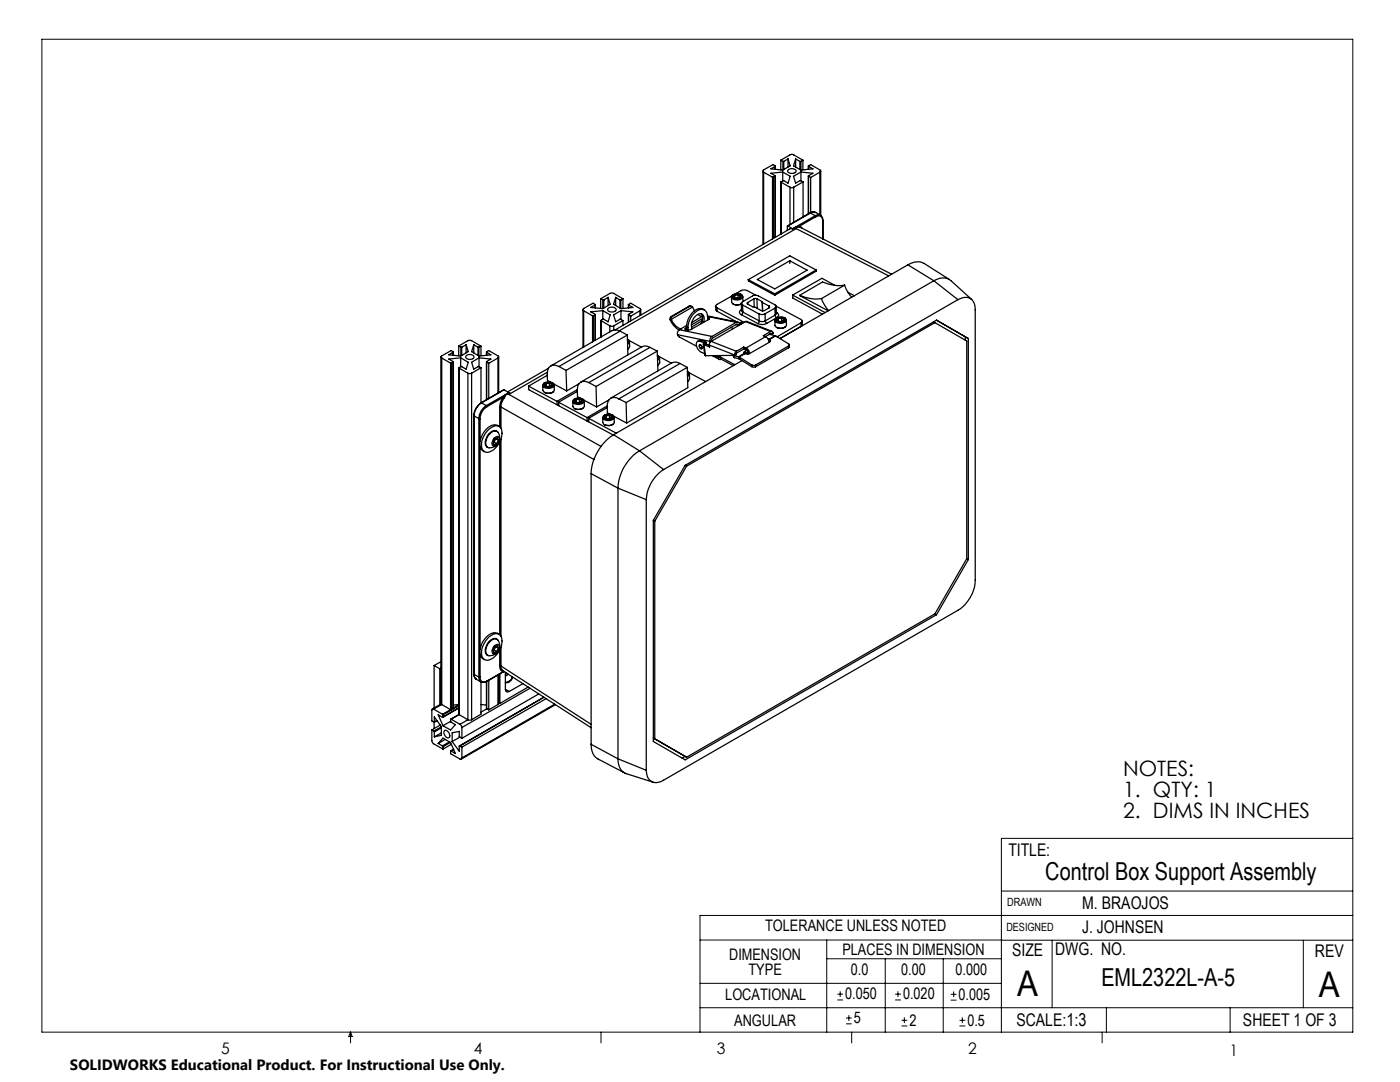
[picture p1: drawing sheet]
<svg xmlns="http://www.w3.org/2000/svg" width="279mm" height="216mm" viewBox="0 0 279 216" stroke-linecap="round" stroke-linejoin="round" font-family="sans-serif">
<g fill="none" stroke="#000" stroke-width=".2">
<path d="M8.4 7.8h261.6v198.2h-261.6zM199.8 177.8h70.2M270 167.3h-70.2v38.7M139.7 187.6h60.2M139.7 196.2h60.1M165 187.6v18.4M165 191.3h34.8M167.1 199.5h1.1M167.1 198.4h1.1M167.7 197.8v1.1M176.7 191.3v14.7M178.6 199.5h1.2"/>
<path d="M178.6 198.4h1.2M179.2 197.8v1.1M188.2 191.3v14.7M189.7 199.6h1.2M189.7 198.4h1.2M190.3 197.8v1.2M199.8 187.6h70.2M210 187.6v13.5M260.1 187.6v13.5M270 182.7h-130.3v23.3M70 206v2.1M70 206l.3 .8h-.7z"/>
<path d="M119.9 206v2.1M139.7 201.1h130.3M168.8 204.3h1.2M168.8 203.1h1.2M169.4 202.6v1.1M170 206v2.1M179.9 204.7h1.2M179.9 203.6h1.2M180.5 203v1.2M191.5 204.7h1.2M191.5 203.6h1.2M192.1 203v1.2"/>
<path d="M220 206v2.1M220.8 201.1v4.9M245.5 201.1v4.9"/>
</g>
<g fill="none" stroke="#000" stroke-width=".25">
<path d="M152.3 34.1v14.7M152.4 34.4l1.8 .9M152.4 34.4v14.3M154.2 35.3h.1M154.2 35.3v12.4M154.3 35.3v12.3M154.7 33.1v.7M154.7 35.1v12.3M155.8 32l2.1-1.2 .4 .1 1.9 1.1M155.8 32l.4 .2M155.8 32v1.9M155.9 36.3v10.4"/>
<path d="M155.9 36.4l1.8 1M155.9 36.4v10.3M156.2 34.3l1.5 .9-.4 1.3-1-.5-.4 .3v.1M156.2 34.3l-2.4 .3 .9 .5-.4 .2M156.2 34.3v1.8M156.2 32.2h.2M156.2 32.2v1.7M156.4 32.2v1.6M157.2 33.9l.2-.1a1.04 1.04 0 0 1 1.5 .3 .97 .97 0 0 1-1.7 0zM157.3 31.7l.4 1.4-1.5 .8-2.4-.2 .9-.5-.4-.4-1.9 1.1-.1 .2 .1 .3M157.3 31.7l-.9 .5M157.3 31.7v1.6"/>
<path d="M157.7 37.4l.2 .1 .5-.1M157.7 37.4v7.4M158.4 37.4v7M158.8 31.7l.8 .5M158.8 31.7l-.4 1.4 1.4 .8M158.8 31.7v1.6M159.6 32.2h.2M159.6 32.2v1.6M159.8 34.3l-1.4 .9 .4 1.3 1-.4M159.8 34.3l2.4 .3-.8 .6M159.8 36.1l.5 .2M159.8 32.2v1.7"/>
<path d="M159.8 34.3v1.8M160.2 32l-.4 .2M160.2 32v1.9M160.3 36.3l-1.9 1.1M160.3 36.3v7M161.3 33.1v.7M161.3 35.1v7.6M161.4 33.2l.4-.4 1.8 1.1a.24 .24 0 0 1 .2 .2 .24 .24 0 0 1-.2 .3M161.4 35.2l.4 .2M161.4 33.2l.8 .5-2.4 .2M161.4 33.2v.6M161.4 35.2v7.5"/>
<path d="M161.8 35.4v7M163.6 34.4l-1.8 1M163.6 34.4v8.5M163.8 34.1v8.9M119.9 59.6l2.1-1.1h.4l1.9 1.1M119.9 59.6l.4 .3M119.9 59.6v2M120.3 59.9h.2M120.3 59.9v1.7M120.5 59.9v1.6M121.4 59.3l.4 1.4-1.5 .9-2.4-.3 .9-.6M121.4 59.3l-.9 .6"/>
<path d="M121.4 59.3v1.7M122.9 59.3l-.5 1.4 1.5 .9 2.4-.3-.9-.6M122.9 59.3l.8 .6M122.9 59.3v1.7M123.7 59.9h.2M123.7 59.9v1.6M123.9 59.9v1.7M124.3 59.6l-.4 .3M124.3 59.6v2M146 59.3v1a1.43 1.43 0 0 0 2 .3M146 59.1l-2.9 1.6a.35 .35 0 0 0-.3 .4 .35 .35 0 0 0 .3 .3M146.1 59a1.29 1.29 0 0 1 2 .1 1.15 1.15 0 0 1-2 .1z"/>
<path d="M146.4 59.2a1.01 1.01 0 0 0 1.2 .2M146.4 59.2l.3 .2M146.6 58.8l-.2 .4M146.6 58.8v.6M146.9 58.6l1.1-.7h.7l2.1 1M147.3 58.7l.5 .3M147.3 58.7l-.7 .1M147.3 58.7v.8M147.8 59l-.2 .4M147.8 58.7l.2 .1a.47 .47 0 0 1 .1 .7 1.43 1.43 0 0 1-2.1-.3l.4-.4M148.2 59.2l.1 .9M149.3 55.8l.1 .3 5.2 2.8"/>
<path d="M149.3 55.8l5.3 2.8M150.5 59.6h.6M150.5 59.6l-1.3 .8M150.5 59.6v1.6M151.1 59.6l1 .6M151.1 59.6v2M151.1 55.8l6.5-3.8 3.5 1.9-6.5 3.7zM154.6 58.6v.3M157.2 45.1h-.1v.9M157.2 45.1l1 .5M157.6 52v.6M158.2 45.6h.1"/>
<path d="M158.2 58.9v.6l5.9 3.2M158.2 58.9l6.5 3.5M158.2 45.6l-.6 .1-34.8 20.1M158.9 45.3v.3M158.9 45.3h.1M158.9 45.3l.7 .1M158.9 45.6l-35.3 20.4M158.9 45.6l18.4 9.4M158.9 45.3l-.7 .3M159.6 58.9a8.3 8.3 0 0 0 4.3 .7M159.6 45.1l-.7 .2M159.6 45.1v.3"/>
<path d="M159.6 45.1l.5 .5M159.6 58.9l5.7 3.1M159.6 45.4l18.3 9.3M161.6 42.5h.1M161.6 42.5l-4.4 2.6M161.7 42.5a.99 .99 0 0 1 1.1-.1l1 .5M161.7 42.5l-4.5 2.6M161.7 42.5l1 .5M162.7 43l.1 .3M162.7 43l-4.5 2.6M162.8 42.4l-.6-.1-.6 .2M162.8 43.3a.85 .85 0 0 1 1-.1 .85 .85 0 0 1 .4 .9"/>
<path d="M162.8 43.3l-3.2 1.8M162.9 53.9l-8.3 4.7M162.9 53.9v.2l-8.3 4.8M162.9 53.9l-5.3-2.9-8.3 4.8M163.8 43a1.15 1.15 0 0 1 .5 1M163.8 43l-.5-.1-.6 .1M163.9 59.6l.6 1.1 .9 1.3M164.2 44.1v3.6M164.3 44l-.1 .1M164.3 44v3.7M166.7 57l-2.7-1.5-5.8 3.4M168.6 56.9l.7 1.5 .7 .9"/>
<path d="M168.6 56.9a7.5 7.5 0 0 1-4.5-.6l-4.5 2.6M168.6 56.9l-4.7 2.7M169.2 58.3l1.3 .7M181.2 52.8a3.2 3.2 0 0 1 3.2-.2l5.1 3.2M181.2 52.8l-25.6 14.8M181.2 52.8l5.2 3.2M186.4 56a2.89 2.89 0 0 1 3.4 0l4.1 3.8M186.4 56l-58.8 34M186.4 56l4.8 3.8M191.2 59.8a2.17 2.17 0 0 1 3.1 .4l.2 .5 .1 1.1v54a7.4 7.4 0 0 1-3.4 6l-58.8 33.9a2.1 2.1 0 0 1-2.4 .2 2.1 2.1 0 0 1-1-2.2M191.2 59.8l-58.8 33.9M88 71.2v69.2l.2 .2"/>
<path d="M88.2 71.4l1.7 1.1M88.2 71.4v69.2M89.9 72.5h.2M89.9 72.5v69.1M90.1 72.5v69.1M90.4 70.3l-.4-.3-1.8 1a.22 .22 0 0 0-.2 .2 .22 .22 0 0 0 .2 .2M90.4 72.2l-.3 .3M90.4 70.3v.6M90.4 72.2v69.2M90.5 72.2l-.1 69.2M90.5 70.2v.7M91.5 69l1.9-1 .6-.1 2 1.2"/>
<path d="M91.5 69l.5 .3M91.5 69v2M91.6 73.4v69.2M91.9 71.4l1.6 .9-.5 1.4-.9-.6-.1 .1M91.9 71.4l-2.3 .2 .8 .6M91.9 71.4v1.8M92 73.2l-.4 .2 1.8 1.1M92 69.3h.1M92 69.3v1.7M92.1 69.3v1.6M93 71a1.03 1.03 0 0 1 1.6 .2 .97 .97 0 0 1-1.7 0zM93 68.8l.5 1.4-1.6 .8-2.3-.2 .8-.5"/>
<path d="M93 68.8l-.9 .5M93 68.8v1.6M93.4 74.5h.7M93.4 74.5v69.1M94.1 74.5v69.1M94.5 68.8v1.6M94.5 68.8l.9 .5M94.5 68.8l-.4 1.4 1.5 .8 2.4-.2-.9-.5M95.4 69.3h.2M95.4 69.3v1.6M95.6 69.3v1.7M95.6 71.4l-1.5 .9 .4 1.4 .9-.6 .6 .3"/>
<path d="M95.6 71.4l2.4 .2-.9 .6M95.6 71.4v1.8M96 73.4l-1.9 1.1M96 69.1l-.4 .2M96 69.1v1.9M96 73.4v7M97.1 70.2v.7M97.1 72.2v7.6M97.1 70.3l.4-.3 1.9 1 .1 .3-.1 .1M97.1 72.2l.4 .3M97.1 70.3v.6M97.1 72.2v7.5"/>
<path d="M97.5 72.5v7M99.4 71.4l-1.9 1.1M99.4 71.4v7M99.5 71.2v7.2M100.4 79.3l-.6 1.1-.1 .8M100.4 79.3l.2 .1M100.4 79.3l-3.2 1.8M100.6 77.8l-4.6 2.6M100.6 77.8l-4.5 2.6M100.6 77.8l1 .6M100.6 79.4l-.5 1.1-.1 .7M100.9 78.8l-.5 .5"/>
<path d="M100.9 78.7l-.3 .7M100.9 78.7v.1M101.6 78.7h-.7M101.6 78.4h.1M101.6 78.4l-4.6 2.5M101.6 78.4l-.7 .4M101.6 78.7l18.3 10.4M105.5 77l5.7 3.1M105.5 77v.8l5.7 3M108.6 76.4a1.39 1.39 0 0 1 1.9 .3 1.14 1.14 0 0 1-2.1 .1zM108.8 76.9a.97 .97 0 0 0 1.1 .1M108.8 76.9l.2 .1"/>
<path d="M109 76.5l-.2 .2v.2M109 76.5l-.2 .4M109 76.5v.5M109.2 74.9l-3.7 2.1M109.3 74.3l-7.7 4.4M109.5 73.5l-8.2 4.7M109.6 76.4l.5 .2M109.6 76.4l-.6 .1M109.6 76.4v.7M110.1 76.6v.2l-.2 .2M110.1 76.6l-.2 .4M110.2 76.3l.4 .5a1.2 1.2 0 0 1-1.8 .6l-.3-.1-.2-.4 .4-.5"/>
<path d="M110.3 78.2a1.67 1.67 0 0 1-1.6 .1M110.5 76.6l2.6 1.4M110.6 76.8v1a1.35 1.35 0 0 1-2.3 .1v-1M111.5 73.1a1.48 1.48 0 0 0-1.7 0 1.48 1.48 0 0 0-.6 1.6l.1 1.2 .5 .3M111.5 73.1l1.5 .8M113 73.9l.1 4.1M114.6 79.7l.9-.3a.74 .74 0 0 1 .9 .7 1.29 1.29 0 0 1-2-.1zM115 79.7l-.2 .4M115 79.7v.6M115.2 77.8l-4 2.3M115.2 78.1l-3.7 2.2M115.5 76.6l-2.4 1.4"/>
<path d="M115.6 79.6l.5 .2M115.6 79.6l-.6 .1M115.6 79.6v.7M116.1 79.8v.2l-.2 .2M116.1 79.8l-.2 .4M116.2 79.6a.48 .48 0 0 1 .2 .8 1.39 1.39 0 0 1-2.1-.3l.4-.5M116.3 61.8v7.5M116.5 62l1.8 1M116.5 62v7.3M116.5 79.8l2.6 1.4M117.5 76.3a1.46 1.46 0 0 0-1.7 0 1.46 1.46 0 0 0-.6 1.6l.1 1.3 .4 .2M117.5 76.3l1.5 .8"/>
<path d="M118.3 63h.1M118.3 63v5.2M118.4 63v5.1M118.8 60.7l-.4-.2-1.9 1.1-.2 .1 .2 .3M118.8 60.8v.6M118.8 62.8v5.1M119 77.1l.1 4.1M119.9 64v3.2M120 64l1.7 1M120 64v3.2M120.3 63.7l-.3 .3M120.3 62l1.5 .8-.4 1.4-1.1-.5"/>
<path d="M120.3 62l-2.4 .2 .9 .6-.4 .2M120.3 62v1.7M121.5 61.4l.3-.1a.74 .74 0 0 1 1.1 .7l-.8 .3a.6 .6 0 0 1-.8-.7zM121.5 79.8l-2.4 1.4M121.7 65l.3 .1 .5-.1M121.7 65v1.2M122.5 65v.8M123.5 79.6a1.47 1.47 0 0 0-1.7-.1 1.47 1.47 0 0 0-.6 1.6v1.3l.5 .2M123.5 79.6l1.5 .7M123.8 66.1a1.83 1.83 0 0 0-1.7-.1l-12.2 7M123.8 66.1l1.4 .8M123.8 66.1l-12.3 7"/>
<path d="M123.9 62l-1.5 .8 .5 1.4 .9-.5 .5 .3M123.9 62l2.4 .2-.9 .5 .5 .4M123.9 62v1.7M124.3 64l-1.8 1M124.3 64v.9M125.2 66.9l-12.2 7M125.2 66.9l.1 3.9M125.2 68.4a.43 .43 0 0 0 .3-.4 .43 .43 0 0 0-.3-.3 .5 .5 0 0 1 .3 .8l-.3 .2M125.4 60.8v.6M125.4 62.8v1.5M125.4 60.7l.5-.2 1.8 1.1a.24 .24 0 0 1 .2 .2 .24 .24 0 0 1-.2 .2M125.6 67.9l2.4 1.4"/>
<path d="M125.6 68.2l.1 .9-.4 .5h.1M125.9 63.1v.9M127.7 62l-1.8 1.1M127.7 62v1M127.9 61.8v1.1M129.7 69.3a1.64 1.64 0 0 0-1.6-.1l-12.2 7M129.7 69.3l-12.2 7M129.7 69.3l1.5 .8M131.2 70.1l-12.2 7M131.2 70.1l.1 3.9M131.2 71.6a.43 .43 0 0 0 .3-.4 .43 .43 0 0 0-.3-.3l.3 .2a.47 .47 0 0 1-.3 .8M131.6 71.2l2.4 1.3"/>
<path d="M131.6 71.4l.1 1-.4 .4h.1M133.8 63.9l.6 1 1.1 .9M133.9 63.2l-.2 .3 .1 .4M134 63.7v.1M134 63.8a2.92 2.92 0 0 0 1.9 1.8M134 63.8l-.2 .1M134.2 63.1l-.2 .3v.3M134.2 63.1l-.3 .1M135.2 66.8l.3 .4 3.5 1.9M135.2 66.8l6.5 1.3M135.2 66.7v.1M135.6 65.8a.87 .87 0 0 0-.4 .9"/>
<path d="M135.6 65.8l6.5 1.3M135.7 72.5a1.71 1.71 0 0 0-1.6-.1l-12.2 7M135.7 72.5l-12.2 7.1M135.7 72.5l1.5 .8M135.9 65.6l-.3 .2M136.8 65.5l.1 .3M137 65.8h.1M137 65.2v.6M137 65.2l.3 .2M137 65.4l-.2 .1M137 64.9l-1.1 .7M137.2 73.3l.1 4.1-12.2 7"/>
<path d="M137.2 73.3l-12.2 7M137.2 74.9l.2-.5-.2-.3 .1 .1a.47 .47 0 0 1 .1 .7l-.2 .2M137.3 65.4v.5M137.4 61.1l-3.5 2.1M137.5 74.4l3.3 1.7M137.6 74.6v1l-.4 .5 .1-.1M137.7 61.1h.3l.2 .2M137.7 61.1l-3.5 2M137.7 61.1h-.3M137.8 61.1h-.4M138.2 61.3l.4 .7M138.2 61.3l-4.2 2.4"/>
<path d="M139.3 62.7l.8 .4M139.6 68.9a.46 .46 0 0 1 .5 .2 .46 .46 0 0 1-.1 .5l-.3-.2zM139.6 68.8a.39 .39 0 0 1 .5 .3 .39 .39 0 0 1-.2 .5l-.3-.2zM139.7 68.1a.67 .67 0 0 0-.7 .3 .67 .67 0 0 0 .1 .8l.1 .4a2.11 2.11 0 0 0 1.4 1M139.7 68.1l.8 .3M139.9 62.6a1.71 1.71 0 0 1 0 2M140 67.9l.9 .4 .1 .1-.2 .1M140 67.9h-.3l-.5 .2M140 67.9l-.3 .2M140.1 63.1l-2 1.2M140.2 64l-2.2 1.3M140.2 63.5l-2.2 1.3"/>
<path d="M140.2 63.1h-.1M140.4 68.7l.3 2.1 .1 .2M140.4 64.3a1.06 1.06 0 0 0 .1-1.1 1.06 1.06 0 0 0-.9-.6 2.42 2.42 0 0 0-1.5 3M140.5 68.8l.3 2.2M140.5 68.4l-.1 .2 .1 .2M140.5 68.4h.1M140.5 61.8a1.84 1.84 0 0 0-2.6 .9 4 4 0 0 0-.9 2.5M140.8 68.5l5.8 2.3M140.8 68.5h.1M141 68.4v.3M141.2 63l6 1.3M141.2 63.1a1.27 1.27 0 0 0-.7-1.3 1.27 1.27 0 0 0-1.5 .3 4.2 4.2 0 0 0-1.7 3.3"/>
<path d="M141.2 63.1v.8M141.2 63.4l.2 .1M141.2 63.8h.1M141.2 63.1l5.7 1.2M141.4 63.5h.2l-.2 .2-3.6 2.1-.4 .1-.6-.1-.1-.1 .1-.2M141.4 63.5l.1 .2M141.7 68.1v.2M141.9 68.1l-.3 .6v.6l-1.1-.5M141.9 68.1l5.1 2M142.1 67.1a.9 .9 0 0 0-.4 1M142.2 71l1.4 .7M142.6 70.9l.8 .5"/>
<path d="M142.8 61.1l.1 .8 .2 .2M143.1 61.4l5.4 2.9M143.1 61.4v.7M143.1 62.1l3.9 2.1M143.4 70.9v.5M143.4 71.4a.32 .32 0 0 0 .2 .3 .32 .32 0 0 0 .3 0M143.7 71.2v.1h.2M143.7 70.9v.3M143.7 71.2l.2 .1M143.9 71.3l2.7 1.5M143.9 71.7l2.4 1.3M143.9 71.3v.4"/>
<path d="M145.9 65.3l.3 .4M146.3 64.1h.3M146.3 60.6l.7 .3 1-.3M146.4 71l-.1-.1 .2 .5M146.4 71l.1 .4M146.4 71l1 .2M146.5 71.4l1 .2M146.6 64.1h.1M146.6 70.8v.1M146.6 70.9l-5.8 .1M146.9 64.8l.4 .1M146.9 64.3a.5 .5 0 0 1 .7 .5"/>
<path d="M146.9 64.3l-4.8 2.8M147 70.1l-.3 .3-.1 .4M147.3 64.9l-.1-.2h-.2l-4.8 2.8-.2 .6M147.3 64.9l.1 .1M147.4 71.2h.1M147.5 71.6h.1M147.5 71.6l2.5 1.6M147.5 64.4l.3-.1 .5 .1M147.5 71.2l2.6 1.6M147.7 64.6h-.1M147.7 64.6h.1M147.7 64.6l.1 .1"/>
<path d="M147.9 64.5l-.2 .1M147.9 64.5l.1 .1M147.9 64.5v.2M148 60.6h.1M148 61.8a.51 .51 0 0 0-.4 .5 .51 .51 0 0 0 .4 .5M148 60.5v1.4M148 62.8l3.2 1.8M148 61.8h.1M148 61.9h.1M148 61.9l.2 .4M148.1 72l-25.7 14.7M148.2 60.9a.33 .33 0 0 1-.2-.4 .33 .33 0 0 1 .2-.3l2.1-1.2 .6-.1 3.8 1.9a.35 .35 0 0 1 .2 .4 .35 .35 0 0 1-.2 .3"/>
<path d="M148.2 60.9l3.3 1.8M148.2 60.9v1.4M148.2 62.3l-.2 .5M148.2 62.3l3.3 1.7M148.4 69.3l-1.4 .8M148.4 69.3l.5 .1M148.4 69.3l.1 .3M148.5 69.6l-1.5 .8-.1 .4-.3 .1M148.5 69.6l.7 .4 .1 .7M148.6 70.5l-1.2 .7M148.6 70.5l.1 .1M148.6 70.1l-.2 .2 .2 .2"/>
<path d="M148.6 70.1l.1 .4M148.7 70.6l.3 .1 .6-.1M148.7 70.6l-1.2 .6M148.7 70.5l-.1 .1M148.8 64.2l.2-.1 5.1 2M148.8 64.2l5 1.9M148.8 64.2l-6.9 3.9M148.9 69.4a1.33 1.33 0 0 1 .7 1.2M149.1 69.9l-.5 .2M149.2 60.4l-.1 .1 .1 .2M149.2 60.7l3 1.4 .3-.1 1-.6M149.2 60.4v.3"/>
<path d="M149.3 70.2l-.6 .3M150 73.2h.8M150.1 72.8h.7M150.1 72.8l-.1 .4M150.8 72.8v.4M151.5 62.7v1.3M151.5 64l.5 .2 .7-.2M151.5 64l-.3 .6M152.1 60.2l.1 .2M152.1 60.2l.1 1.9v-1.7M152.2 60.4l1.3 .7M152.7 62.6l-.4 .2-.8-.1"/>
<path d="M152.7 62.6v1.4M152.7 64l.3 .5M152.8 67.2a1.49 1.49 0 0 1 .7 1.1M152.8 67.2l-3.9 2.2M153 64.5a1.88 1.88 0 0 1-1.8 .1M153.3 67.6l.2 .1M153.4 66.7l1.3 .3M153.5 68l.2 .1M153.5 61.1l.1 .1-.1 .2M153.5 67.7h.1M153.5 61.1v.3M153.6 66.7h.4"/>
<path d="M153.6 67.7a.33 .33 0 0 1 0 .6l-4 2.3M153.8 66.1a.34 .34 0 0 1 .3 .1 .34 .34 0 0 1 .2 .3l-.3 .2M153.8 66.1l-1.5 .9 .5 .2M153.8 66.5l.2 .1M154 66.6l-.2-.1-1.1 .7M154 66.6v.1M154.7 61.5l-2 1.1M154.7 61.5v1.4M154.7 67h.1M154.7 62.9l.3 .5M154.7 67l-1.2 .7M154.7 62.9l-2 1.1"/>
<path d="M154.8 63.6a1.29 1.29 0 0 1 2 .1 1.15 1.15 0 0 1-2 .2zM154.8 67l2.6 1.7 .1 .2-.1 .1M154.8 67l-1.2 .7M154.9 62.5h.1M154.9 62.5v-1.4l4.9 2.6a.35 .35 0 0 1 .3 .4 .35 .35 0 0 1-.3 .3M154.9 62.5l-.2 .4M154.9 62.4h.1M155 62.4a.51 .51 0 0 1 .4 .5 .51 .51 0 0 1-.4 .5M155 63.4l-2 1.1M155.1 67.2h.1M155.1 63.9a1.01 1.01 0 0 0 1.2 .1M155.1 63.9l.3 .2"/>
<path d="M155.3 63.5l-.2 .4M155.3 63.5v.6M156 63.4l.5 .3M156 63.4l-.7 .1M156 63.4v.7M156.5 63.7l-.2 .3M156.5 63.4h.1a.47 .47 0 0 1 .2 .8 1.43 1.43 0 0 1-2.1-.3l.3-.5M156.7 65.3a1.81 1.81 0 0 1-1.7 0M156.9 63.9l.1 .9a1.35 1.35 0 0 1-2.3 .1v-1M157.4 69l-6.6 3.8M157.4 69v.4M157.4 69.4l-6.6 3.8"/>
<path d="M157.5 68.8l-.1 .6M159.8 64.4l-4.7 2.8M160.1 64.1v.8l-.2 .2-.1-.7M186.3 64.2l.3 .2M186.6 64.4l-49.6 28.6M186.6 64.4l6.3 3.7v43.4M193.3 67.6v44.1M193.3 67.6l-6.4-3.7-50.2 29M193.3 67.6l-.6-.4v.7M94.5 82.9l.1 .1M94.5 82.9v51.6M94.6 83l1 .5"/>
<path d="M94.6 83v51.5M95.6 83.5h.2M95.6 83.5v51.6M95.8 83.5v4.6M95.8 89.1v40.5M96 80.4a3.4 3.4 0 0 0-1.5 2.5M96 80.4h.1M96.1 80.4a3.2 3.2 0 0 0-1.5 2.6M96.1 80.4l.9 .5M97 80.9a3.3 3.3 0 0 0-1.4 2.6M97 80.9l.2 .2M97.2 81.1a2.92 2.92 0 0 0-1.4 2.4"/>
<path d="M97.2 86l.4-.4a1.46 1.46 0 0 1 2.4 0 4 4 0 0 1-2.8 4.7 1.32 1.32 0 0 1-1.1-1.8l.2-1zM97.8 86.6a1.04 1.04 0 0 1 1.2-.6 1.04 1.04 0 0 1 .7 1.2 1.87 1.87 0 0 1-2.5 2 2.05 2.05 0 0 1 .6-2.6zM98.4 88.3l.2 .5 .5-.3M98.6 88.2l-.2 .1M98.6 88.2l.5 .3M98.6 87.4l.8-.3a1.19 1.19 0 0 1-.9 1.9 1.01 1.01 0 0 1 .1-1.6zM99 87.5h.1M99 87.5l-.4 .7M99 87.5l.5 .3M99.2 86.1a1.12 1.12 0 0 0-1.6 .4l-.5 .8a1.35 1.35 0 0 0 .2 2M99.5 87.8l-.4 .7M99.5 87.8l-.2-.4-.6 .2-.3 .7"/>
<path d="M99.6 85.1l-.3-.2a2.32 2.32 0 0 0-2.7 1.4 2.98 2.98 0 0 0-.4 3.6l.5 .2M99.7 81.2h.3M99.7 81.2v4M99.7 88.2v38.4M100 81.2l18.5 10.5M100 81.2v4.2M100 87.7v39.2M111.2 80.1v.7M111.5 80.6l-.3 .2M111.5 80.3v.7l5.7 3M111.5 80.3l5.7 3M114.8 80.1a1.01 1.01 0 0 0 1.1 .1"/>
<path d="M114.8 80.1l.2 .2M116.3 81.5a1.67 1.67 0 0 1-1.6 0M116.6 80v1a1.35 1.35 0 0 1-2.3 .1v-1M117.2 83.3v.7M117.5 83.5v.7l4.8 2.6M117.5 83.5l5.5 2.9M117.5 83.9l-.3 .1M118 94.5l5.3 2.9M118 94.5v54M120.4 83a1.29 1.29 0 0 1 2 .1 1.15 1.15 0 0 1-2 .2zM120.8 83.3a1.01 1.01 0 0 0 1.1 .1M120.9 82.9l-.1 .4"/>
<path d="M120.9 82.9l.1 .6-.2-.2M121.2 81l-4 2.3M121.2 81.3l-3.7 2.2M121.6 82.8l.5 .2M121.6 82.8l-.7 .1M121.6 82.8v.7M122.1 83l-.2 .4M122.2 82.8h.1a.47 .47 0 0 1 .1 .8 1.43 1.43 0 0 1-2.1-.3l.4-.5M122.3 84.7a1.81 1.81 0 0 1-1.7 0M122.4 86.7a10 10 0 0 0-4.4 7.8M122.4 86.7l5.2 3.3M122.5 83l2.6 1.4"/>
<path d="M122.6 83.3v.9a1.35 1.35 0 0 1-2.3 .1v-1M123.3 97.4l5.7 2.3M123.3 97.4v54M125 80.3l.1 4.1M127.6 90a9.4 9.4 0 0 0-4.3 7.4M127.6 90l4.8 3.7M129 99.7v54M132.4 93.7a7.7 7.7 0 0 0-3.4 6M136.7 92.9l.3 .1M136.7 92.9l-6.3 10.9M137 93l-6.3 11M130.4 103.8l.3 .2"/>
<path d="M130.4 103.8v44.2l6.3 3.6 50.2-28.9M130.7 104v43.4l-.3-.2 6.6 3.9M192.9 111.5l-6.3 11M192.9 111.5l.4 .2M193.3 111.7l-6.4 11M86.6 132.8v8.5M86.6 132.8l1.2 .7M87.8 133.5v7.1M88 133.3l-.2 .2M88 132l-1.4 .8M94.5 134.5l.2 .5 .4 .5M94.5 134.5h.1"/>
<path d="M94.6 134.5l.3 .9 1.1 .7M94.6 134.5l1 .6M95.6 135.1h.2M95.6 135.1l.1 .6 .3 .4M95.8 135.1a.83 .83 0 0 0 .4 .9 .83 .83 0 0 0 1-.1M95.8 130.6v4.5M96 136.1v6.4l-1.9 1.1M97.1 136v5.4M97.2 136l-.6 .2-.6-.1M97.2 135.9v.1M97.5 135.7v5.9M97.6 127.1a1.59 1.59 0 0 1 2.2-.3 3.7 3.7 0 0 1-1.8 4.7 1.27 1.27 0 0 1-1.5 0 1.27 1.27 0 0 1-.4-1.5l.5-1.6z"/>
<path d="M97.8 128a1 1 0 0 1 .9-.5 1 1 0 0 1 .9 .5 1.9 1.9 0 0 1-.3 2.2 1.9 1.9 0 0 1-2.1 .5 2.1 2.1 0 0 1 .6-2.7zM98.4 129.8l.2 .4 .5-.2M98.6 129.7l-.2 .1M98.6 129.7l.5 .3M98.6 128.9l.8-.3a1.19 1.19 0 0 1-.9 1.9 1.01 1.01 0 0 1 .1-1.6zM99 129h.1M99 129l-.4 .7M99 129l.5 .3M99.2 127.5h-.1a1.48 1.48 0 0 0-1.8 .8l-.2 .5a1.35 1.35 0 0 0 .2 1.9M99.4 134.7v5.9M99.5 129.3l-.4 .7M99.5 129.3l-.2-.4-.6 .2-.3 .7"/>
<path d="M99.5 134.6v5.8l-.1 .2M99.6 126.6l-.3-.2a2.32 2.32 0 0 0-2.7 1.3 2.98 2.98 0 0 0-.4 3.6l.5 .3M99.7 132.9a1.01 1.01 0 0 0 .7 1.1M99.7 132.9h.3M99.7 129.7v3.2M99.8 134.5v5.9M100 132.9l.1 .6 .3 .3 17.6 11.4M100 132.9l18 11.6M100 129.2v3.7M100.4 134h.2l-3.4 2M100.4 134l-3.2 1.9M100.5 133.9l-.1 .1"/>
<path d="M100.9 137.5a.47 .47 0 0 0 .2 .5 .47 .47 0 0 0 .5 0M100.9 134.7h.1M100.9 134.2v3.3M100.9 137.5l.7 .5M101.1 134.3l-.2 .4M101.4 134.5l-.5 .4M102.2 135a1.25 1.25 0 0 1-1.3 1.2M102.2 135.1a1.25 1.25 0 0 1-1.3 1.2M104.4 136.4l-2.8 1.6M105.4 137.1l-5.6 3.3M105.8 137.3l-13.6 7.9M107.5 138.5l-15.3 8.8"/>
<path d="M108.5 139.1l-16.8 9.7M108.5 139.1l-16.7 9.8M109 139.4l-16.8 9.7M186.6 122.5l-49.6 28.6M186.6 122.5l.3 .2M86.2 145.7l.1 2.4 .2 .3 1.9 1.1M86.2 145.7l.4 .2M86.5 141.5a.21 .21 0 0 0-.2 0 .21 .21 0 0 0-.1 .2v2.2l.5 .2M86.5 141.5l1.8 1M86.6 145.9l.1 .1M86.6 145.4l.1-2.3 1.4 1.9v1.7l-1.4 .3M86.7 146v1"/>
<path d="M87.2 143.8l-.5 .3M87.5 148.3l.8 .5M87.5 148.3l.9-1 1.5 .9 1 2.2-.9-.5M87.8 144.6v.1M87.8 144.7l-1.6 1M88 140.5l-1.7 1M88.1 146.2l-1.4 .8M88.1 145.2l-1.4 .8M88.1 145l-1.5 .9M88.2 140.6l1.7 1M88.2 140.6l-1.7 .9M88.3 148.8l.1 .2"/>
<path d="M88.3 142.5l.1 .2M88.4 143.1l-.9-.5 .9 2.2M88.4 142.7v.4M88.4 149v.5M88.8 145.7a.99 .99 0 0 1 .8 1.5 .99 .99 0 0 1-.8-1.5zM88.9 147.5l-1.4 .8M89.7 148l-1.4 .8M89.9 148.1l-1.5 .9M89.9 141.6h.2M89.9 143.9l-1.5 .9M89.9 141.6l-1.6 .9M90 149.9l-.1 .5 1.9 1a.24 .24 0 0 0 .3 .1 .24 .24 0 0 0 .1-.3"/>
<path d="M90 143.5v.5l.9 .6-1 1.1-1.5-.9M90 143.5l1.8 1M90.1 148.5l-1.7 1M90.2 148l1.5 1.9v-1h.1M90.4 141.4l-.3 .2M90.5 140.7l1.1-.1-1.1 .7M90.5 149.5l-.5 .3M90.6 149.5l-.6 .4M91.6 141.3l-3.2 1.8M91.6 140.8l-3.2 1.9M91.6 141.2l-3.2 1.9M91.6 142.6l-1.6 .9"/>
<path d="M91.6 142.6l1.8 1M91.8 147.1l-.1-1.2-1.5 .3v1.8M91.8 147.1l.4 .2M91.8 148.9l.4 .2M91.8 147.1l-1.6 .9M91.8 144.5l.4 .7M92.2 145.2v2.1M92.2 149.1v2.1M93.4 143.6h.7M93.4 143.6l-1.6 .9M96 140.6l1.1 .1M97.1 141.4l.4 .2"/>
<path d="M97.2 141.4l-1.2 .7M99.4 140.6l-1.9 1M99.5 140.2l.3 .2M110.7 140.5l-18.5 10.7M110.8 140.6l-18.8 10.9M118 148.5a3 3 0 0 0 1.3 2.9l5.4 2.8M118 148.5l5.3 2.9M123.3 151.4a2.86 2.86 0 0 0 1.7 3l5.3 1.7M123.3 151.4l5.7 2.3M136.4 150.7l.6 .4M136.7 150.9l-.6 .4"/>
</g>
<g font-size="7.1">
<text x="203" y="198.7">A</text>
<text x="263.2" y="198.9">A</text>
</g>
<g font-size="4.9">
<text x="208.6" y="175.7">Control Box Support Assembly</text>
<text x="219.8" y="196.7">EML2322L-A-5</text>
</g>
<g font-size="4.2">
<text x="224.2" y="154.8">NOTES:</text>
<text x="224.2" y="158.9">1. QTY: 1</text>
<text x="224.2" y="163.1">2. DIMS IN INCHES</text>
</g>
<g font-size="3.5">
<text x="201.2" y="170.7">TITLE:</text>
<text x="216" y="181.4">M. BRAOJOS</text>
<text x="202" y="190.7">SIZE</text>
<text x="210.6" y="190.6">DWG. NO.</text>
<text x="216" y="186.2">J. JOHNSEN</text>
<text x="262.4" y="190.9">REV</text>
<text x="202.9" y="204.6">SCALE:1:3</text>
<text x="248.1" y="204.6">SHEET 1 OF 3</text>
</g>
<g font-size="3.2">
<text x="152.7" y="185.7">TOLERANCE UNLESS NOTED</text>
<text x="145.5" y="191.5">DIMENSION</text>
<text x="168.1" y="190.5">PLACES IN DIMENSION</text>
<text x="149.4" y="194.6">TYPE</text>
<text x="169.8" y="194.6">0.0</text>
<text x="179.8" y="194.6">0.00</text>
<text x="190.7" y="194.6">0.000</text>
<text x="144.7" y="199.6">LOCATIONAL</text>
<text x="168.7" y="199.4">0.050</text>
<text x="180.2" y="199.4">0.020</text>
<text x="191.3" y="199.5">0.005</text>
<text x="146.5" y="204.6">ANGULAR</text>
<text x="170.4" y="204.2">5</text>
<text x="181.5" y="204.6">2</text>
<text x="193.1" y="204.6">0.5</text>
<text x="44.2" y="210.4">5</text>
<text x="94.6" y="210.3">4</text>
<text x="143.1" y="210.4">3</text>
<text x="193.2" y="210.3">2</text>
<text x="245.4" y="210.6">1</text>
</g>
<text font-size="3" x="14" y="213.5">SOLIDWORKS Educational Product. For Instructional Use Only.</text>
<g font-size="2.3">
<text x="200.8" y="185.7">DESIGNED</text>
<text x="201" y="180.9">DRAWN</text>
</g>
</svg>
